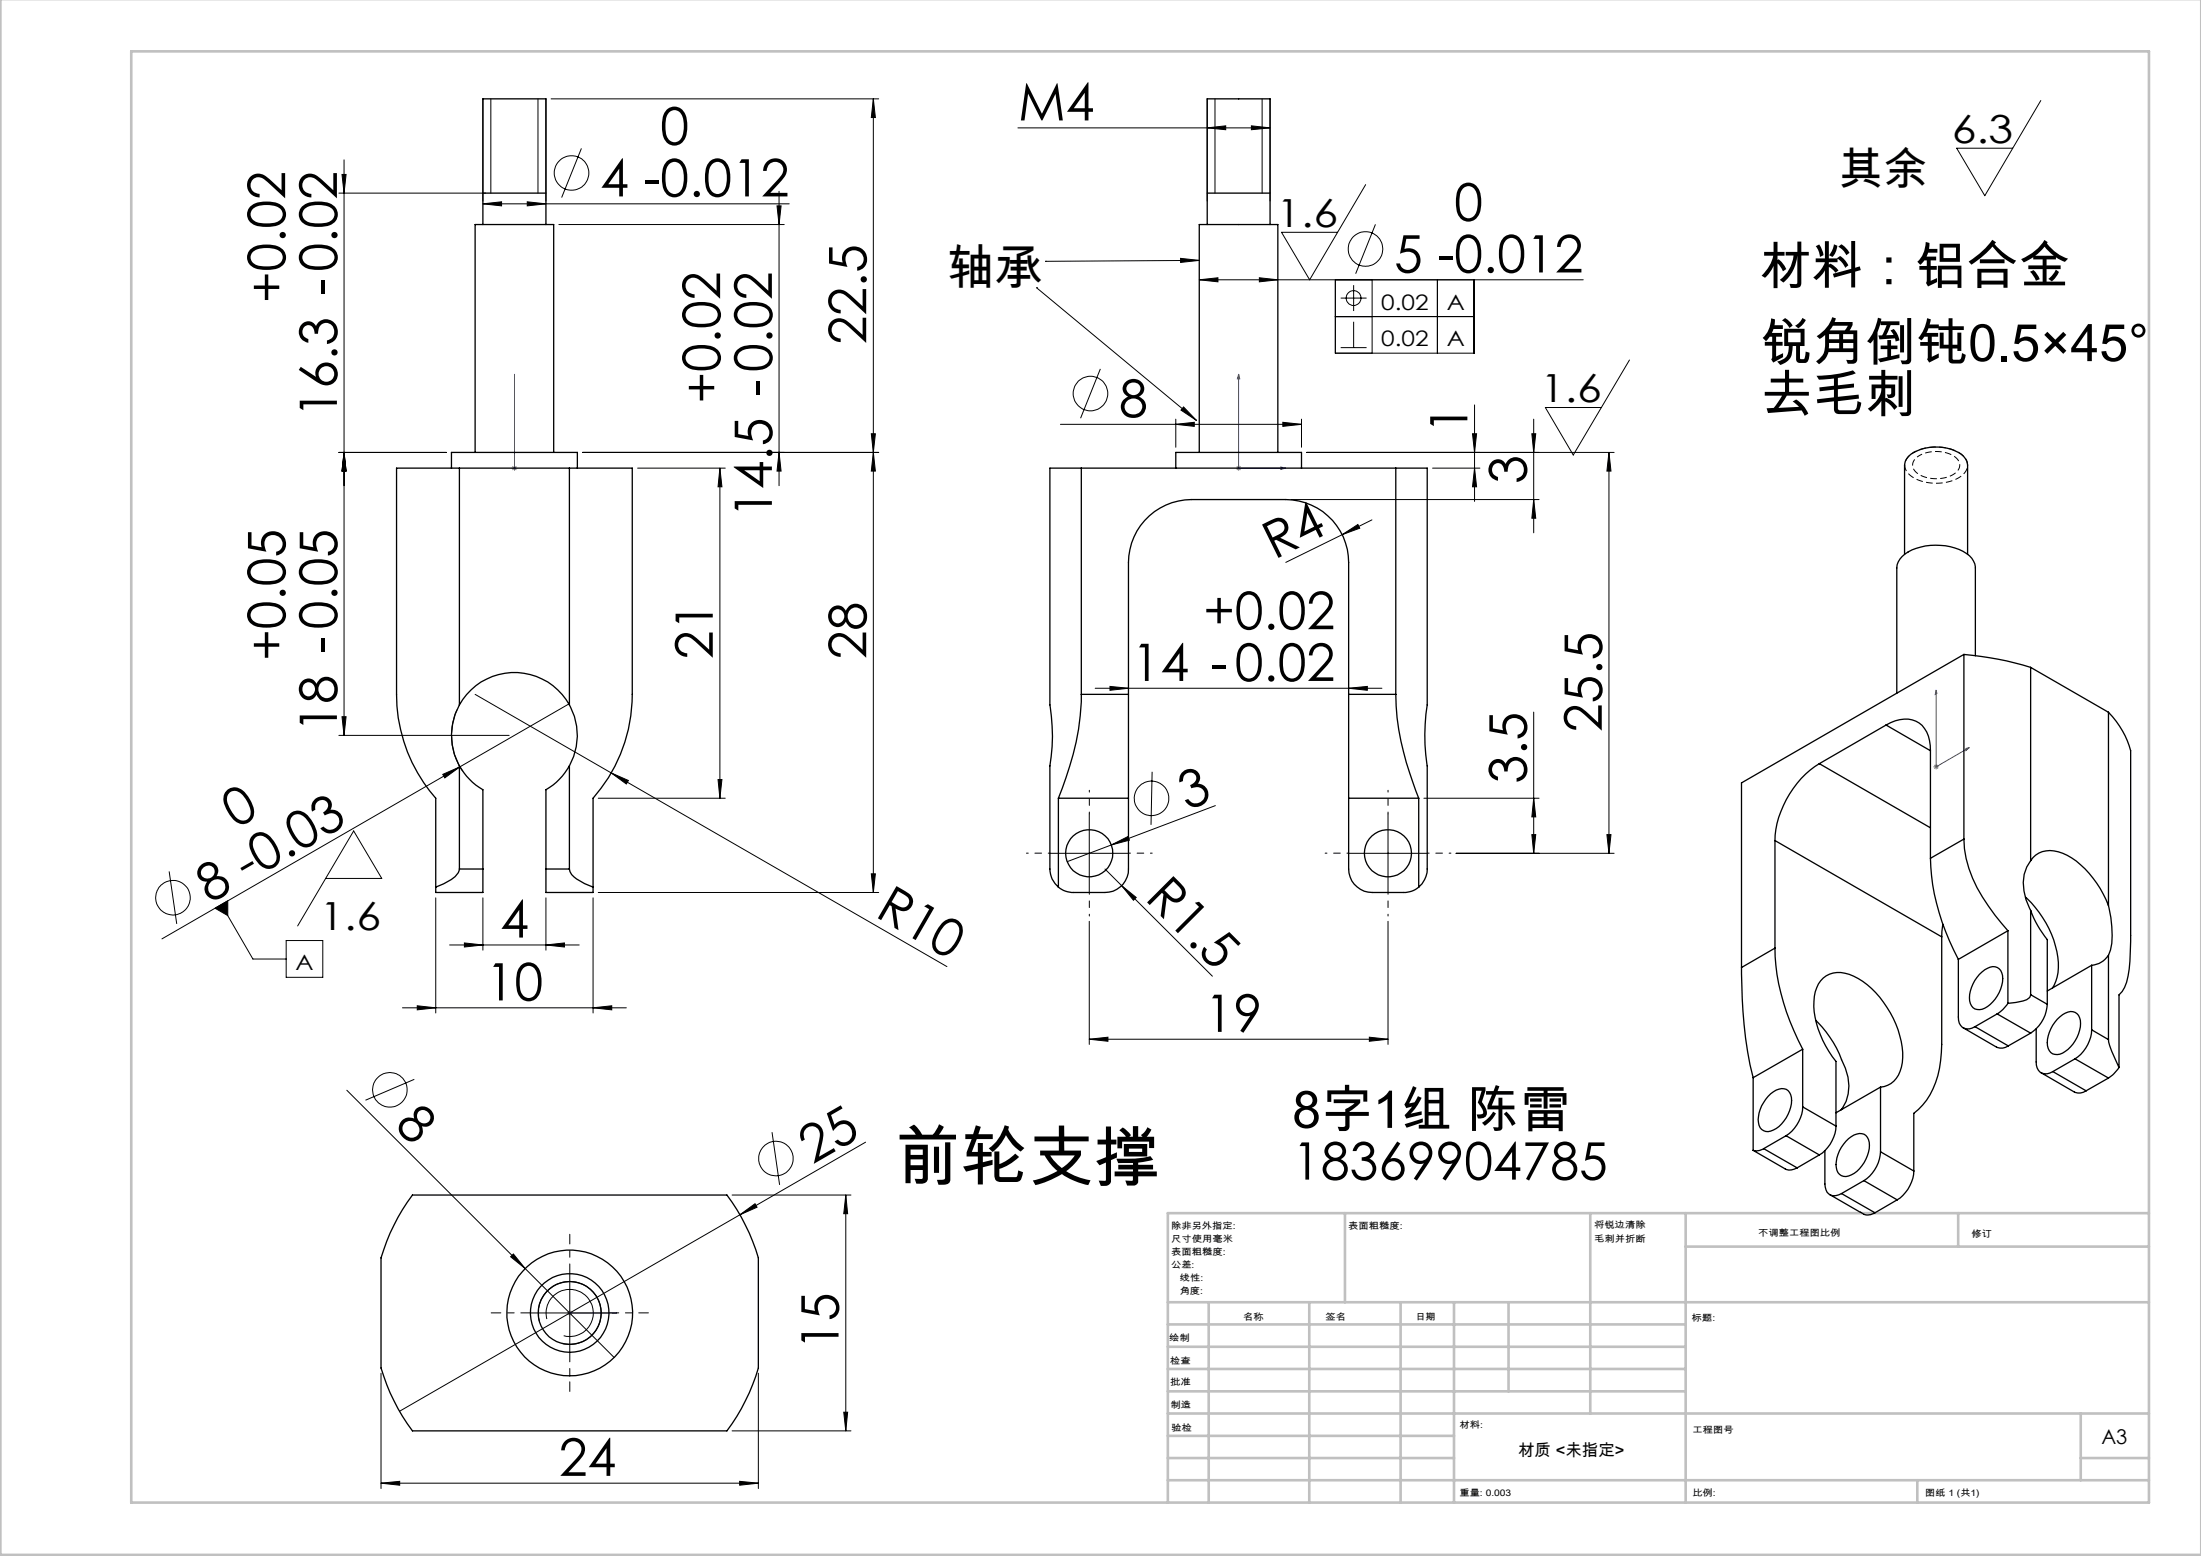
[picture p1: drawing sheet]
<svg xmlns="http://www.w3.org/2000/svg" width="420mm" height="297mm" viewBox="0 0 420 297" stroke-linecap="round" stroke-linejoin="round" font-family="sans-serif">
<g fill="none" stroke="#000" stroke-width=".19">
<path d="M92.1 18.9v19.5M93.7 18.9v18M102.7 18.9v18M104.2 18.9v19.5M105.2 18.9h62.5M166.7 18.9l.3 3.5h-.7zM166.7 18.9v151.5M230.4 18.9v19.5M231.8 18.9v18M240.8 18.9v18M242.4 18.9v19.5M389.4 19.2l-10.7 18.2-5.3-9.1h10.7"/>
<path d="M64.7 36.9h28M65.3 33.3h.7l-.3 3.6zM65.7 30.5v109.9M92.1 38.9l3.6-.4v.8zM92.1 38.9h58.5M100.6 38.5l3.6 .4-3.6 .4zM110.9 28.3l-3.7 9.4M148.3 39.3h.7l-.3 3.6zM148.7 36.5v56.2M194.2 24.4h48.2M230.4 24.4l3.5-.4v.8zM238.8 24l3.6 .4-3.6 .4z"/>
<path d="M260.6 35.2l-10.7 18.2-5.4-9.1h10.7M106.6 42.9h43M197.8 54.9h.1M197.8 54.9l30.5 25.4M199.5 49.9h.1M225.3 49.3l3.5 .4-3.5 .4zM228.8 49.7l-29.3 .2M228.8 53.4l3.6-.4v.8zM228.8 53.4h73.3M240.3 53l3.5 .4-3.5 .4zM254.8 53.4v14h26.5v-14M255.8 56.9h5"/>
<path d="M258.3 54.4v5M261.8 53.4v14M262.5 42.8l-3.8 9.4M274.3 53.4v14M210 70.4l-3.8 9.4M225.8 77.7l2.5 2.6-2.9-2zM254.8 60.4h26.5M255.8 66.4h5M258.3 61.4v5M281.4 77.3v18.4M310.9 68.7l-10.7 18.2-5.3-9.1h10.7M64.7 86.4h20.5"/>
<path d="M65.7 86.4l.3 3.5h-.7zM111.2 86.4h56.5M121.7 89.4h16.7M137.4 89.4v63M137.4 89.4l.4 3.5h-.8zM148.7 86.4l.3 3.5h-.7zM166.3 82.8h.7l-.3 3.6zM166.7 86.4l.3 3.5h-.7zM202.4 81h46M224.4 81l3.5-.4v.8zM224.4 80v5.4M244.8 80.6l3.6 .4-3.6 .4z"/>
<path d="M246.3 95.4h47.4M248.4 80v5.4M249.3 86.4h58.7M261.8 99.2l-5.7 2.9M273.4 89.4h9M281 82.8h.8l-.4 3.6zM281.4 89.4l.4 3.5h-.8zM292.3 82.8h.8l-.4 3.6zM292.7 95.4l.4 3.5h-.8zM292.7 80v21.7M307 86.4l.4 3.5h-.8zM307 86.4v76.5"/>
<path d="M256.1 102.1l3-2 .4 .7zM256.1 102.1l-10.7 5.2M65.3 136.8h.7l-.3 3.6zM87.2 135.5a12 12 0 0 0 1.1 11.7M90.7 132.5l90 52M108.5 134.4l-20.7 12M209 131.4h54.7M211.8 131l3.5 .4-3.5 .4zM257.4 131.4l3.5-.4v.8zM292.7 135.9v27M64.7 140.4h32.5M84.5 147.8l3.3-1.4-2.9 2.1z"/>
<path d="M87.8 146.4l-56.9 32.8M114.2 152.4h24.2M116.6 147.5l3.3 1.5-.4 .6zM137 148.8h.8l-.4 3.6zM207.9 155.4v15M219.9 147.3l-.3 10.1M231.9 153.8l-28.2 10.7M264.9 155.4v15M271.7 152.4h22M292.3 159.3h.8l-.4 3.6zM292.7 152.4l.4 3.5h-.8zM306.6 159.3h.8l-.4 3.6z"/>
<path d="M32.3 166.3l1.4 10.1M41 173.4l2.5-1.5v2.9zM42.2 172.6l6.1 10.5h6.3M54.6 179.5h7v7h-7zM62.2 167.7h10.6l-5.3-9.1-10.7 18.1M83.1 171.4v22M88.6 180l3.5 .4-3.5 .4zM92.1 171.4v10M104.2 171.4v10M113.2 171.4v22M114.2 170.4h53.5M166.3 166.8h.7l-.3 3.6z"/>
<path d="M200.3 162.9h15M207.9 175.9v23.5M210.9 165.9l20.5 20.4M212.1 161.3l3.2-1.6 .2 .7zM214 169l2.8 2.3-.5 .5zM257.4 162.9h14.9M264.9 175.9v23.5M277.8 162.9h30.2M76.8 192.4h42.7M79.6 192l3.5 .4-3.5 .4zM85.8 180.4h24.7M104.2 180.4l3.5-.4v.8z"/>
<path d="M113.2 192.4l3.5-.4v.8zM207.9 198.4l3.5-.4v.8zM207.9 198.4h57M261.3 198l3.6 .4-3.6 .4zM66.2 208.1l34 34M79.1 206l-9.4 4M147.3 216.1l1.5 10.1M165.2 218l-24 13.9M97.4 239.9l.6-.5 2.2 2.7zM139.7 228.1h22.7M141.2 231.9l2.9-2.1 .4 .6zM141.2 231.9l-65 37.5"/>
<path d="M161.4 228.1v45M161.4 228.1l.3 3.6h-.7zM100.2 242.1l17 17M101.2 250.6h15M102.9 252.2a6 6 0 0 1 5.2-7.6 6 6 0 0 1 6.6 6.5 6 6 0 0 1-7.5 5.3M104.4 251.8a4.5 4.5 0 0 1 3.9-5.7 4.5 4.5 0 0 1 4.9 4.9 4.5 4.5 0 0 1-5.6 3.9M108.7 243.1v15M72.7 262.1v22M139.7 273.1h22.7M144.7 262.1v22M161 269.6h.7l-.3 3.5zM72.7 283.1l3.6-.4v.8z"/>
<path d="M72.7 283.1h72M141.1 282.7l3.6 .4-3.6 .4z"/>
<circle cx="109.1" cy="33" r="3.3"/>
<circle cx="258.3" cy="56.9" r="1.42"/>
<circle cx="260.6" cy="47.5" r="3.3"/>
<circle cx="208.1" cy="75.1" r="3.3"/>
<circle cx="219.7" cy="152.4" r="3.3"/>
<circle cx="33" cy="171.3" r="3.3"/>
<circle cx="74.4" cy="208" r="3.3"/>
<circle cx="148.1" cy="221.1" r="3.3"/>
</g>
<g fill="none" stroke="#00f" stroke-width=".19">
<path d="M98.2 71.4v.9v-.9M98.2 71.4v18M236.4 71.4v18h8.9M236.4 71.4l.2 .9h-.5zM98.2 89.1v.5zM98.2 89.4h.1M244.4 89.1l.9 .3-.9 .2zM369.5 131.7l.1 .7-.3 .1zM369.5 131.7v14.7l6.3-3.7M375.1 142.9l.7-.2-.7 .6zM108.5 250.6h.4zM108.7 250.6h.1"/>
<path d="M108.7 250.6h9M117.7 250.6h-.9h.9"/>
</g>
<g fill="none" stroke="#808080" stroke-width=".19">
<path d="M97.6 89.4h1.1M97.8 89l.7 .7M98.2 88.9v.9M98.5 89l-.7 .7M235.9 89.4h1M236 89l.7 .7M236.4 88.9v.9M236.7 89l-.7 .7M368.9 146.4h1.1M369.1 146l.7 .7M369.5 145.9v1M369.8 146l-.7 .7"/>
<path d="M108.2 250.6h1M108.4 250.3l.7 .7M108.7 250.1v1M109.1 250.3l-.7 .7"/>
</g>
<path d="M365.2 86.3a2.58 2.58 0 0 0-1.4 3.6 6.9 6.9 0 0 0 6.2 2.3 6.2 6.2 0 0 0 5.3-2.5 2.61 2.61 0 0 0-1.6-3.4 9.4 9.4 0 0 0-8.5 0M366.3 86.9a1.96 1.96 0 0 0-1.3 1.9 1.96 1.96 0 0 0 1.4 1.9 6.5 6.5 0 0 0 7.1-.8 1.9 1.9 0 0 0-1-3 7.1 7.1 0 0 0-6.2 0" fill="none" stroke="#000" stroke-width=".19" stroke-dasharray="1.3 .6" stroke-dashoffset=".7" stroke-linecap="butt"/>
<g fill="none" stroke="#c0c0c0" stroke-width=".5">
<path d="M.1 -.1v296.9h419.9M25 9.8h385.1v277h-385.1zM256.6 231.6v17M303.5 231.6v38.2M321.7 231.6v55.2M321.7 237.9h88.4M373.7 231.6v6.3M410.1 231.6h-187.3v55.2M222.8 248.6h187.3M222.8 257.1h98.9M222.8 252.8h98.9M230.6 248.6v38.2"/>
<path d="M249.8 248.6v38.2M267.3 248.6v38.2M277.5 248.6v38.2M287.9 248.6v17M222.8 265.6h98.9M222.8 261.3h98.9M222.8 278.3h54.7M222.8 274.1h54.7M222.8 269.8h187.3M397.1 278.3h13M397.1 269.8v12.7M222.8 282.5h187.3"/>
<path d="M365.9 282.5v4.3"/>
</g>
<path d="M101.2 250.6h-7.5M108.7 243.1v-7.5M108.7 258.1v7.5M116.2 250.6h7.5" fill="none" stroke="#000" stroke-width=".19" stroke-dasharray="30.5 1.3 1.3 1.3" stroke-dashoffset="28.6"/>
<path d="M92.1 36.9h12.1M230.4 36.9h12" fill="none" stroke="#000" stroke-width=".25"/>
<path d="M207.9 155.3v-4.5M264.9 155.3v-4.5M200.4 162.8h-4.5M207.9 170.3v4.5M215.4 162.8h4.5M257.4 162.8h-4.5M264.9 170.3v4.5M272.4 162.8h4.5" fill="none" stroke="#000" stroke-width=".19" stroke-dasharray="30.5 1.3 1.3 1.3" stroke-dashoffset="30.1"/>
<g fill="#00f">
<path d="M244.4 89.1l.9 .3-.9 .2zM236.4 71.4l.2 .9h-.5z"/>
<path d="M116.8 250.6h.9zM108.5 250.6h.4z"/>
<path d="M98.2 89.1v.5zM98.2 71.4v.9zM375.1 142.9l.7-.2-.7 .6zM369.5 131.7l.1 .7-.3 .1z"/>
</g>
<g fill="#000">
<path d="M225.3 49.3l3.5 .4-3.5 .4zM225.8 77.7l2.5 2.6-2.9-2zM256.1 102.1l3-2 .4 .7zM84.5 147.8l3.3-1.4-2.9 2.1zM116.6 147.5l3.3 1.5-.4 .6zM41 173.4l2.5-1.5v2.9zM212.1 161.3l3.2-1.6 .2 .7zM214 169l2.8 2.3-.5 .5zM141.2 231.9l2.9-2.1 .4 .6zM97.4 239.9l.6-.5 2.2 2.7z"/>
<path d="M238.8 24l3.6 .4-3.6 .4zM230.4 24.4l3.5-.4v.8zM100.6 38.5l3.6 .4-3.6 .4zM92.1 38.9l3.6-.4v.8z"/>
<path d="M240.3 53l3.5 .4-3.5 .4zM228.8 53.4l3.6-.4v.8zM207.9 198.4l3.5-.4v.8zM261.3 198l3.6 .4-3.6 .4zM224.4 81l3.5-.4v.8zM244.8 80.6l3.6 .4-3.6 .4zM72.7 283.1l3.6-.4v.8zM141.1 282.7l3.6 .4-3.6 .4z"/>
<path d="M292.7 95.4l.4 3.5h-.8zM292.3 82.8h.8l-.4 3.6z"/>
<path d="M307 86.4l.4 3.5h-.8zM306.6 159.3h.8l-.4 3.6zM281 82.8h.8l-.4 3.6zM281.4 89.4l.4 3.5h-.8zM292.7 152.4l.4 3.5h-.8zM292.3 159.3h.8l-.4 3.6zM65.3 33.3h.7l-.3 3.6zM65.7 86.4l.3 3.5h-.7zM65.7 86.4l.3 3.5h-.7zM65.3 136.8h.7l-.3 3.6zM137.4 89.4l.4 3.5h-.8zM137 148.8h.8l-.4 3.6zM166.7 86.4l.3 3.5h-.7zM166.3 166.8h.7l-.3 3.6zM166.7 18.9l.3 3.5h-.7zM166.3 82.8h.7l-.3 3.6zM148.3 39.3h.7l-.3 3.6zM148.7 86.4l.3 3.5h-.7zM161.4 228.1l.3 3.6h-.7zM161 269.6h.7l-.3 3.5z"/>
<path d="M257.4 131.4l3.5-.4v.8zM211.8 131l3.5 .4-3.5 .4z"/>
<path d="M88.6 180l3.5 .4-3.5 .4zM104.2 180.4l3.5-.4v.8zM79.6 192l3.5 .4-3.5 .4zM113.2 192.4l3.5-.4v.8z"/>
</g>
<g fill="none" stroke="#000" stroke-width=".25">
<path d="M92.1 42.9v-24h12.1v24M230.4 42.9v-24h12v24M86.1 89.4v-3h24.1v3M87.7 89.4h-12v43.1a29.9 29.9 0 0 0 7.4 19.9v16.9M87.7 89.4h21M87.7 89.4v45.1M90.7 86.4v-43.5h15v43.5M108.7 89.4h11.9v43.1a30 30 0 0 1-7.4 19.9v16.9M108.7 89.4v45.1M206.3 89.4h-6l.1 45.6a34.5 34.5 0 0 1-.1 11.2l.1 20.2a4.7 4.7 0 0 0 1.6 2.9M206.3 89.4v43.1M206.3 89.4h60"/>
<path d="M224.4 89.4v-3h24v3M228.8 86.4v-43.5h15v43.5M266.3 89.4h6v45.1a37.1 37.1 0 0 0 0 11.7v19.7a4.6 4.6 0 0 1-1.6 3.4M266.3 89.4v43.1M363.4 105.8v-17a3.2 3.2 0 0 1 2.5-2.8 8.7 8.7 0 0 1 8.8 1.1 2.38 2.38 0 0 1 .8 1.7v17M87.7 134.5a11.9 11.9 0 0 0 0 11.7M87.7 134.5a12 12 0 0 1 21 0M108.7 134.5a12 12 0 0 1 0 11.7M206.3 132.5a51.7 51.7 0 0 1-4.3 19.9M206.3 132.5h9M215.3 132.5v19.9M215.3 132.5v-25.2a12.1 12.1 0 0 1 12.1-11.9h18a12.1 12.1 0 0 1 12 11.9v25.2"/>
<path d="M257.4 132.5v19.9M257.4 132.5h8.9M266.3 132.5a55.7 55.7 0 0 0 4.4 19.9M359.9 138.4a5.7 5.7 0 0 1 6.9 .1 6.7 6.7 0 0 1 1.6 4.8M359.9 138.4l-12.7 7.4M359.9 138.4l8.5 4.9M374.8 124.9a60.5 60.5 0 0 1 12.7 2.5M374.8 124.9v35.3M374.8 124.9l-42.5 24.5v35.3M376.9 125.2v-16.8a3.7 3.7 0 0 0-2.3-3.2 11.5 11.5 0 0 0-11.1 .6 3.4 3.4 0 0 0-1.5 2.6v23.9M387.5 127.4v36.9M387.5 127.4l14.8 8.6"/>
<path d="M402.3 136a16.8 16.8 0 0 1 4.3 7.3v36.4a32.9 32.9 0 0 1-.8 7.8l-.8 1.8-.6 .6v13.9M402.3 136v36.9M87.7 146.2a12.2 12.2 0 0 0 4.4 4.5v15.2M87.7 146.2v19.7M108.7 146.2a12.2 12.2 0 0 1-4.5 4.5v15.2M108.7 146.2v19.7M202 152.4h13.3M202 152.4v16.9M215.3 152.4v13.5a4.4 4.4 0 0 1-4.4 4.5h-6a4.4 4.4 0 0 1-2.9-1.1M257.4 152.4v13.5a4.5 4.5 0 0 0 4.5 4.5h6a4.3 4.3 0 0 0 2.8-1.1M257.4 152.4h13.3M270.7 152.4v16.9"/>
<path d="M347.2 145.8a18.6 18.6 0 0 0-8.5 14.6M347.2 145.8l21.2 12.2M368.4 143.3v20.5M87.7 165.9a2.61 2.61 0 0 1-1.6 2l-3 1.4M87.7 165.9h4.4M92.1 165.9v4.5h-9v-1.1M104.2 165.9v4.5h9v-1.1M104.2 165.9h4.5M108.7 165.9a2.63 2.63 0 0 0 1.3 1.9l1.5 .9 1.7 .6M338.7 160.4v20.6M338.7 160.4l31.8 18.4M368.4 163.8a42.9 42.9 0 0 0 5.3 19.3"/>
<path d="M370.5 178.8v20.6a17.6 17.6 0 0 1-3.6 11.5l-1.7 1.6v11M370.7 176.4l-.2 2.4M374.8 160.2a22.3 22.3 0 0 0 4.6 12.8l1.3 1.7 2.5 3M374.8 160.2l-6.4 3.6M383.2 177.7v13.8M383.2 177.7l-9.5 5.4M386.5 171.2a18.8 18.8 0 0 1 6.3 13.5 7.5 7.5 0 0 1-1.1 3.9M387.5 164.3a8.4 8.4 0 0 0-.2 9.1l.2 .4M387.5 173.8a19.4 19.4 0 0 0 3.2 5.5v12.4M387.5 164.3a4.5 4.5 0 0 1 5.3-1.7 15.7 15.7 0 0 1 8.6 8.1l.9 2.2M387.5 173.8v16.1M402.3 172.9a20.1 20.1 0 0 1 .4 8.4l-.4 1"/>
<path d="M332.3 184.7a89.2 89.2 0 0 0 2.2 21M338.7 181a42.2 42.2 0 0 0 5.3 19.3M338.7 181l-6.4 3.7M346.5 194.8a20.9 20.9 0 0 1 4.9 7.4 8.8 8.8 0 0 1 .2 9.3l-.3 .3M373.7 183.1v11a1.93 1.93 0 0 0 .9 2.1 1.93 1.93 0 0 0 2.3-.2M374.6 196.2l6.4 3.7a2.21 2.21 0 0 0 2.2-.3M376.9 196l6.3 3.6M377.7 186a3.8 3.8 0 0 1 3-1.5 1.99 1.99 0 0 1 1.5 2.3 6.8 6.8 0 0 1-4 5.8 1.88 1.88 0 0 1-2.4-2.1 7.1 7.1 0 0 1 1.9-4.5zM381.1 193.5l6.4 3.7M381.1 193.5l-4.2 2.5M383.2 191.5a6.4 6.4 0 0 1-2.1 2M387.5 189.9a1.36 1.36 0 0 1-1.5 1.2l-2.8 .4"/>
<path d="M387.5 189.9l3.2 1.8M387.5 197.2l-4.3 2.4M388.5 196.4v6.3a1.93 1.93 0 0 0 1 2.1 1.93 1.93 0 0 0 2.2-.3M390.7 191.7a7 7 0 0 1-3.2 5.5M392.6 194.6a3.7 3.7 0 0 1 3-1.5 1.99 1.99 0 0 1 1.4 2.3 6.8 6.8 0 0 1-3.9 5.8 1.88 1.88 0 0 1-2.4-2.2 7.1 7.1 0 0 1 1.9-4.4zM399.1 196.6a7 7 0 0 1-3.1 5.5M399.1 184.3l-8.4 4.9M399.1 184.3v12.3M399.1 196.6l3.2 1.8M402.3 198.4l.7 2.3 1.4 3.1M402.3 182.3a4.4 4.4 0 0 1-3.2 2M402.3 182.3v16.1"/>
<path d="M334.5 219.6l6.2 3.5a2.11 2.11 0 0 0 2.2-.2M334.5 205.7v13.9M336.6 219.2a2.47 2.47 0 0 1-2.1 .4M336.6 219.2l6.3 3.7M337.4 209.3a3.4 3.4 0 0 1 3.5-1.4 2.76 2.76 0 0 1 .8 3.4 6.1 6.1 0 0 1-4.3 4.7 1.74 1.74 0 0 1-1.8-1.7 6.6 6.6 0 0 1 1.8-5zM340.8 216.8l-4.2 2.4M340.8 216.8l6.4 3.6M344 211.3a7 7 0 0 1-3.2 5.5M344 211.3l6.3 3.6M344 200.3v11M344 200.3l-9.5 5.4M348.2 219.6v6.4a1.88 1.88 0 0 0 2.1 2.2l1.1-.4"/>
<path d="M350.3 214.9a7 7 0 0 1-3.1 5.5M352.2 217.8a3.4 3.4 0 0 1 3.5-1.3 2.76 2.76 0 0 1 .9 3.4 6.1 6.1 0 0 1-4.4 4.7 1.74 1.74 0 0 1-1.8-1.7 6.6 6.6 0 0 1 1.8-5.1zM358.8 207.5a4.5 4.5 0 0 0 4-3.8 15.4 15.4 0 0 0-2.7-11.4 14 14 0 0 0-8-6.5 4.5 4.5 0 0 0-5.7 3.5 15 15 0 0 0 2 10.3l1.9 3v12.3M358.8 219.8a7 7 0 0 1-3.1 5.6M358.8 219.8l6.4 3.7M358.8 207.5v12.3M358.8 207.5l-8.5 4.9M389.5 204.7l6.4 3.8a2.21 2.21 0 0 0 2.2-.3M391.7 204.5l6.4 3.7M396 202.1l-4.3 2.4M396 202.1l6.3 3.7M402.3 205.8l-4.2 2.4"/>
<path d="M404.4 203.8a6.8 6.8 0 0 1-2.1 2M78.7 228.1h60a38.8 38.8 0 0 1 6 12v21a38.8 38.8 0 0 1-6 12h-60a38.8 38.8 0 0 1-6-12v-21a38.8 38.8 0 0 1 6-12zM347.2 220.4l-4.3 2.5M349.2 228l5.8 3.4M351.4 227.8l6.4 3.7M355 231.4a2.23 2.23 0 0 0 2.8 .1M355.7 225.4l6.3 3.6M355.7 225.4l-4.3 2.4M362 229l-4.2 2.5M365.2 223.5a7 7 0 0 1-3.2 5.5"/>
<circle cx="207.8" cy="162.9" r="4.5"/>
<circle cx="264.9" cy="162.9" r="4.5"/>
<circle cx="108.7" cy="250.6" r="7.5"/>
<circle cx="108.7" cy="250.6" r="12"/>
<circle cx="108.7" cy="250.6" r="6"/>
</g>
<text font-size="12.7" x="170.7" y="225.4">前轮支撑</text>
<g font-size="9.9">
<text x="194.3" y="23">M4</text>
<text x="126" y="27.6">0</text>
<text x="114.5" y="37.5">4 -0.012</text>
<text x="277.5" y="42.1">0</text>
<text x="266" y="52">5 -0.012</text>
<text x="54.4" y="57.8" transform="rotate(-90 54.4 57.8)">+0.02</text>
<text x="335.8" y="54.3">材料：铝合金</text>
<text x="165.3" y="65.8" transform="rotate(-90 165.3 65.8)">22.5</text>
<text x="336" y="68.9">锐角倒钝0.5×45°</text>
<text x="137.4" y="77" transform="rotate(-90 137.4 77)">+0.02</text>
<text x="64.3" y="79.7" transform="rotate(-90 64.3 79.7)">16.3 -0.02</text>
<text x="213.5" y="79.6">8</text>
<text x="280" y="82.7" transform="rotate(-90 280 82.7)">1</text>
<text x="336" y="78.8">去毛刺</text>
<text x="291.3" y="92.4" transform="rotate(-90 291.3 92.4)">3</text>
<text x="147.3" y="98.9" transform="rotate(-90 147.3 98.9)">14.5 -0.02</text>
<text x="243.2" y="106.9" transform="rotate(-26 243.2 106.9)">R4</text>
<text x="136" y="125.8" transform="rotate(-90 136 125.8)">21</text>
<text x="165.3" y="125.8" transform="rotate(-90 165.3 125.8)">28</text>
<text x="229.6" y="120.1">+0.02</text>
<text x="54.4" y="126.1" transform="rotate(-90 54.4 126.1)">+0.05</text>
<text x="216" y="130">14 -0.02</text>
<text x="64.3" y="139.8" transform="rotate(-90 64.3 139.8)">18 -0.05</text>
<text x="305.7" y="139.8" transform="rotate(-90 305.7 139.8)">25.5</text>
<text x="291.3" y="149.6" transform="rotate(-90 291.3 149.6)">3.5</text>
<text x="226.4" y="154.7" transform="rotate(-21 226.4 154.7)">3</text>
<text x="45" y="158.2" transform="rotate(-30 45 158.2)">0</text>
<text x="40" y="172.5" transform="rotate(-30 40 172.5)">8 -0.03</text>
<text x="218.3" y="171.6" transform="rotate(45 218.3 171.6)">R1.5</text>
<text x="95.4" y="179">4</text>
<text x="166.7" y="174.8" transform="rotate(30 166.7 174.8)">R10</text>
<text x="92.7" y="191">10</text>
<text x="229.9" y="197">19</text>
<text x="75.1" y="215" transform="rotate(45 75.1 215)">8</text>
<text x="246.6" y="215.3">8字1组 陈雷</text>
<text x="155" y="222.3" transform="rotate(-30 155 222.3)">25</text>
<text x="246.6" y="225.2">18369904785</text>
<text x="160" y="257.7" transform="rotate(-90 160 257.7)">15</text>
<text x="106.6" y="281.7">24</text>
</g>
<text font-size="9.2" x="180.7" y="54.1">轴承</text>
<text font-size="8.5" x="350.9" y="35.3">其余</text>
<g font-size="7.4">
<text x="372.4" y="27.2">6.3</text>
<text x="243.6" y="43.3">1.6</text>
<text x="293.9" y="76.7">1.6</text>
<text x="61" y="177.6">1.6</text>
</g>
<g font-size="4.1">
<text x="263.5" y="59.1">0.02</text>
<text x="276.1" y="59.1">A</text>
<text x="263.5" y="66.1">0.02</text>
<text x="276.1" y="66.1">A</text>
<text x="56.4" y="185.2">A</text>
</g>
<text font-size="3.9" x="401" y="275.7">A3</text>
<text font-size="3.2" x="289.7" y="277.9">材质 &lt;未指定&gt;</text>
<g font-size="1.7">
<text x="223.5" y="234.6">除非另外指定:</text>
<text x="223.5" y="237.1">尺寸使用毫米</text>
<text x="223.5" y="239.6">表面粗糙度:</text>
<text x="257.3" y="234.6">表面粗糙度:</text>
<text x="304.2" y="234.5">将锐边清除</text>
<text x="304.2" y="237">毛刺并折断</text>
<text x="335.5" y="235.9">不调整工程图比例</text>
<text x="376.2" y="236.1">修订</text>
<text x="223.5" y="242.1">公差:</text>
<text x="225.1" y="244.6">线性:</text>
<text x="225.1" y="247.1">角度:</text>
<text x="237.2" y="252">名称</text>
<text x="252.9" y="251.9">签名</text>
<text x="270.1" y="251.9">日期</text>
<text x="223.1" y="256">绘制</text>
<text x="322.8" y="252.2">标题:</text>
<text x="223.3" y="260.3">检查</text>
<text x="223.3" y="264.4">批准</text>
<text x="223.3" y="268.7">制造</text>
<text x="223.5" y="273.1">验检</text>
<text x="278.5" y="272.5">材料:</text>
<text x="323" y="273.6">工程图号</text>
<text x="278.5" y="285.5">重量: 0.003</text>
<text x="323" y="285.6">比例:</text>
<text x="367.4" y="285.6">图纸 1 (共1)</text>
</g>
</svg>
